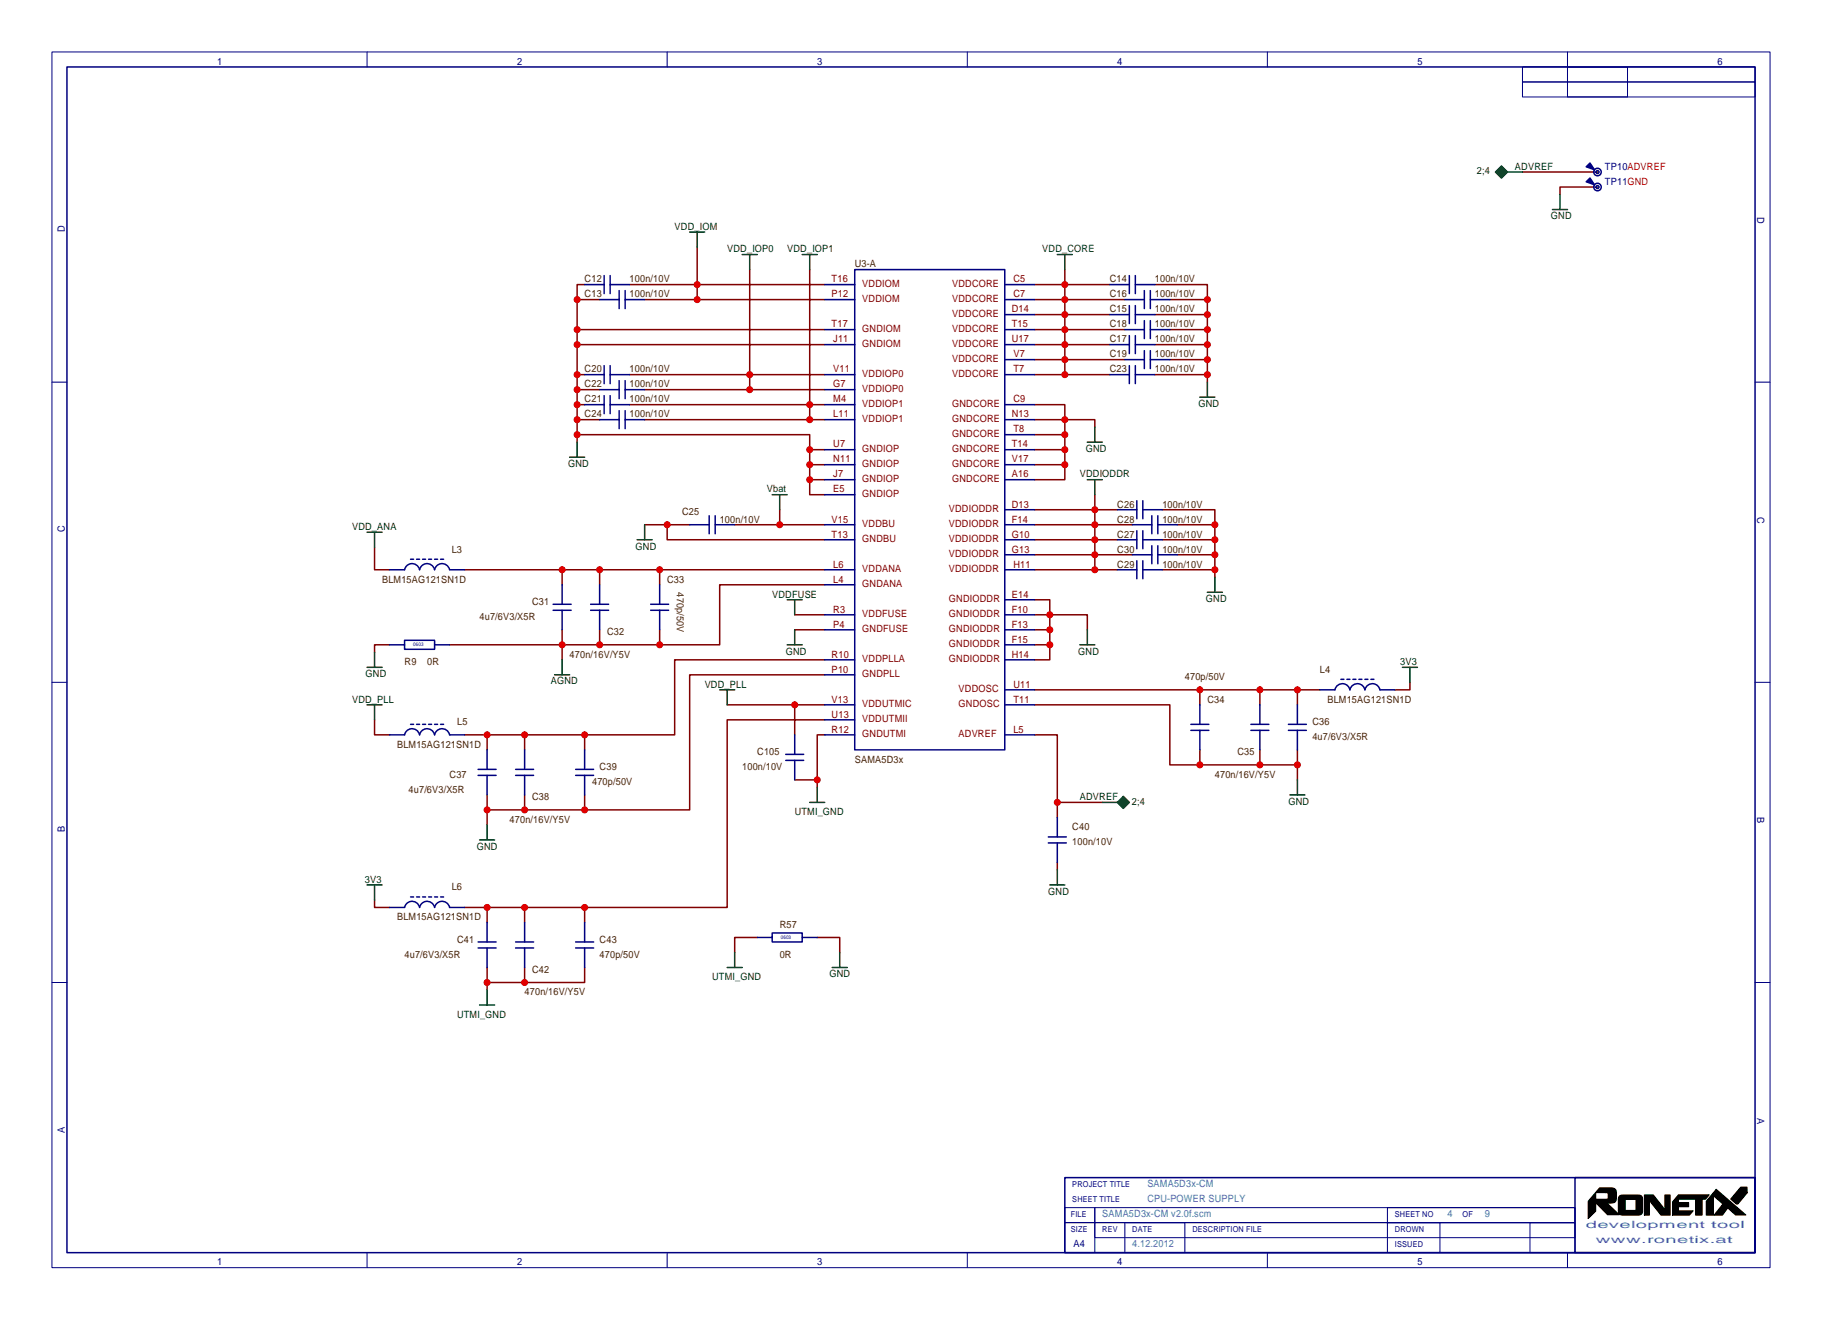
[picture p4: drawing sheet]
<svg xmlns="http://www.w3.org/2000/svg" width="308mm" height="223mm" viewBox="0 0 308 223" stroke-linecap="round" stroke-linejoin="round" font-family="sans-serif">
<g fill="none" stroke="#800000" stroke-width=".25">
<path d="M257.7 29.1h12.7M270.4 31.7h-6.3v1.2M97.7 50.7v20.3M97.7 55.8h41.9M97.7 58.3h41.9M97.7 50.7h3.8M99 48.2h-1.3v2.5M106.6 48.2h33M109.1 50.7h30.5M118 41.8v8.9M126.9 45.6v20.3M137.1 45.6v25.4"/>
<path d="M175.2 55.8h15.2M175.2 58.3h12.7M175.2 48.2h12.7M175.2 50.7h15.2M175.2 53.2h12.7M180.2 45.6v17.8M195.5 48.2h8.9v2.5M195.5 58.3h8.9M195.5 53.2h8.9M198 55.8h6.4M198 50.7h6.4M204.4 50.7v12.7"/>
<path d="M97.7 71v2.6h39.4v2.5M97.7 73.6v1.2M97.7 68.5h1.3M97.7 71h3.8M97.7 63.4h1.3M97.7 65.9h3.8M106.6 68.5h33M106.6 63.4h33M109.1 71h30.5M109.1 65.9h30.5M137.1 76.1v5.1M137.1 76.1h2.5"/>
<path d="M137.1 78.6h2.5M175.2 68.5h5v2.5h-5M175.2 76.1h5M175.2 78.6h5M175.2 63.4h12.7M175.2 73.6h5M175.2 60.9h15.2M180.2 78.6v2.6h-5M185.3 72.3v-1.3h-5.1v7.6M195.5 63.4h8.9M198 60.9h6.4M204.4 63.4v1.3"/>
<path d="M63.4 92.6v3.8h2.5M78.6 96.4h61M95.2 96.4v2.6M101.5 96.4v2.6M109.1 88.8h7.6M111.7 96.4v2.6M112.9 88.8v2.5h26.7M124.4 88.8h15.2M132 86.3v2.5M137.1 81.2v2.5h2.5M137.1 81.2h2.5M139.6 99h-17.8v10.1h-10.1"/>
<path d="M175.2 88.8h16.5M175.2 96.4h13.9M175.2 93.9h16.5M175.2 91.3h13.9M175.2 86.3h13.9M185.3 83.7v12.7M196.8 86.3h8.8v2.5M196.8 96.4h8.8M196.8 91.3h8.8M199.3 88.8h6.3M199.3 93.9h6.3M205.6 91.3v5.1"/>
<path d="M205.6 88.8v2.5M205.6 96.4v1.3M65.9 109.1h-2.5v1.3M76.1 109.1h35.6M95.2 106.6v5.1M101.5 106.6v2.5M111.7 106.6v2.5M123.1 119.3h16.5M134.5 106.6h5.1M134.5 104h5.1M134.5 119.3v5.1M139.6 114.2h-22.9v22.9h-17.7"/>
<path d="M139.6 111.7h-25.4v12.7h-15.2M175.2 119.3h22.8v10.1h5.1M175.2 101.5h2.5v2.5h-2.5M175.2 106.6h2.5M175.2 109.1h2.5M175.2 116.7h27.9M177.7 109.1v2.6h-2.5M184.1 106.6v-2.6h-6.4v5.1M203.1 116.7h16.5M203.1 116.7v2.6M213.3 116.7v2.6M219.6 116.7v2.6"/>
<path d="M219.6 116.7h3.8M238.7 115.5v1.2h-2.6M63.4 121.8v2.6h2.5M78.6 124.4h20.4M82.5 124.4v2.5M82.5 134.5v5.1M82.5 137.1h16.5M88.8 124.4v2.5M88.8 134.5v2.6M99 124.4v2.5M99 134.5v2.6M134.5 132h3.8"/>
<path d="M138.3 132v1.3M139.6 124.4h-1.3v7.6M139.6 121.8h-16.5v31.8h-24.1M175.2 124.4h3.8v11.4M179 135.8v2.5M179 135.8h7.6M203.1 129.4h16.5M203.1 126.9v2.5M213.3 126.9v2.5M219.6 126.9v5.1M63.4 152.3v1.3h2.5M78.6 153.6h20.4"/>
<path d="M82.5 153.6v2.5M88.8 153.6v2.5M99 153.6v2.5M128.2 158.7h-3.8v2.5M138.3 158.7h3.8v2.5M179 146v1.2M82.5 163.7v3.8M82.5 166.3h6.3M88.8 163.7v2.6M99 163.7v2.6h-10.2"/>
</g>
<g fill="#000" stroke="#000" stroke-width=".17">
<path d="M270.8 201h2.1l.6 .3 .1 .4v1.2l-.1 .4-.5 .3h-1.2l.4 .2 1.9 1.8h-2l-2-2.2v1.6l-1.3 1.2v-2.9zM270.1 201.8v1.2l1.8-.1 .3-.1v-.7l-.1-.2z" fill-rule="evenodd"/>
<path d="M274.1 202.4l.6-.2h2.6l.5 .2 .3 .6v2l-.2 .4-.6 .2h-2.6l-.5-.1-.3-.6v-2zM275.1 203v1.8h1.8v-1.8z" fill-rule="evenodd"/>
<path d="M278.4 202.2h1.5l1.6 2.1 .4 .8-.1-2.9h.9v3.4h-1.5l-1.8-2.1-.3-.7 .1 2.8h-.9z" fill-rule="evenodd"/>
<path d="M284.1 202.2h5.2l-.6 .8h-.6v2.6h-1.1v-2.6l-2.9-.1v.6h1.7v.7h-1.7v.7h2.5l-.6 .7h-2.9v-2.2z" fill-rule="evenodd"/>
<path d="M290.5 201.3l5 4.3h-1.7l-1.3-1.2-.9 1.2h-1.5l1.4-1.7 .2-.1-1.7-1.4v3.2h-1.2v-2.3z" fill-rule="evenodd"/>
<path d="M294.7 200.9h1v1l-1.4 1.8-.3 .1-1.1-.9z" fill-rule="evenodd"/>
</g>
<g fill="#e30000" stroke="#e30000" stroke-width=".17">
<circle cx="180.2" cy="48.2" r=".51"/>
<circle cx="180.2" cy="50.7" r=".51"/>
<circle cx="180.2" cy="53.2" r=".51"/>
<circle cx="180.2" cy="55.8" r=".51"/>
<circle cx="180.2" cy="58.3" r=".51"/>
<circle cx="180.2" cy="60.9" r=".51"/>
<circle cx="180.2" cy="63.4" r=".51"/>
<circle cx="204.4" cy="63.4" r=".51"/>
<circle cx="177.7" cy="104" r=".51"/>
<circle cx="180.2" cy="78.6" r=".51"/>
<circle cx="180.2" cy="73.6" r=".51"/>
<circle cx="177.7" cy="109.1" r=".51"/>
<circle cx="204.4" cy="50.7" r=".51"/>
<circle cx="204.4" cy="53.2" r=".51"/>
<circle cx="204.4" cy="55.8" r=".51"/>
<circle cx="204.4" cy="58.3" r=".51"/>
<circle cx="204.4" cy="60.9" r=".51"/>
<circle cx="185.3" cy="88.8" r=".51"/>
<circle cx="205.6" cy="88.8" r=".51"/>
<circle cx="185.3" cy="86.3" r=".51"/>
<circle cx="205.6" cy="96.4" r=".51"/>
<circle cx="180.2" cy="71" r=".51"/>
<circle cx="180.2" cy="76.1" r=".51"/>
<circle cx="205.6" cy="93.9" r=".51"/>
<circle cx="205.6" cy="91.3" r=".51"/>
<circle cx="185.3" cy="91.3" r=".51"/>
<circle cx="185.3" cy="93.9" r=".51"/>
<circle cx="185.3" cy="96.4" r=".51"/>
<circle cx="177.7" cy="106.6" r=".51"/>
<circle cx="219.6" cy="116.7" r=".51"/>
<circle cx="219.6" cy="129.4" r=".51"/>
<circle cx="213.3" cy="116.7" r=".51"/>
<circle cx="213.3" cy="129.4" r=".51"/>
<circle cx="203.1" cy="129.4" r=".51"/>
<circle cx="203.1" cy="116.7" r=".51"/>
<circle cx="179" cy="135.8" r=".51"/>
<circle cx="97.7" cy="63.4" r=".51"/>
<circle cx="97.7" cy="65.9" r=".51"/>
<circle cx="97.7" cy="58.3" r=".51"/>
<circle cx="97.7" cy="55.8" r=".51"/>
<circle cx="97.7" cy="50.7" r=".51"/>
<circle cx="97.7" cy="71" r=".51"/>
<circle cx="97.7" cy="68.5" r=".51"/>
<circle cx="97.7" cy="73.6" r=".51"/>
<circle cx="118" cy="48.2" r=".51"/>
<circle cx="137.1" cy="78.6" r=".51"/>
<circle cx="137.1" cy="81.2" r=".51"/>
<circle cx="137.1" cy="76.1" r=".51"/>
<circle cx="118" cy="50.7" r=".51"/>
<circle cx="95.2" cy="109.1" r=".51"/>
<circle cx="132" cy="88.8" r=".51"/>
<circle cx="112.9" cy="88.8" r=".51"/>
<circle cx="95.2" cy="96.4" r=".51"/>
<circle cx="101.5" cy="96.4" r=".51"/>
<circle cx="101.5" cy="109.1" r=".51"/>
<circle cx="111.7" cy="109.1" r=".51"/>
<circle cx="111.7" cy="96.4" r=".51"/>
<circle cx="99" cy="153.6" r=".51"/>
<circle cx="88.8" cy="166.3" r=".51"/>
<circle cx="88.8" cy="153.6" r=".51"/>
<circle cx="82.5" cy="166.3" r=".51"/>
<circle cx="99" cy="137.1" r=".51"/>
<circle cx="99" cy="124.4" r=".51"/>
<circle cx="88.8" cy="137.1" r=".51"/>
<circle cx="88.8" cy="124.4" r=".51"/>
<circle cx="82.5" cy="137.1" r=".51"/>
<circle cx="82.5" cy="124.4" r=".51"/>
<circle cx="126.9" cy="65.9" r=".51"/>
<circle cx="126.9" cy="63.4" r=".51"/>
<circle cx="137.1" cy="71" r=".51"/>
<circle cx="137.1" cy="68.5" r=".51"/>
<circle cx="138.3" cy="132" r=".51"/>
<circle cx="134.5" cy="119.3" r=".51"/>
<circle cx="82.5" cy="153.6" r=".51"/>
</g>
<g fill="none" stroke="#000080" stroke-width=".25">
<path d="M11.3 11.3h285.8v200.7h-285.8zM99 48.2h3.3M101.5 50.7h3.3M102.3 46.6v3.1M103.3 48.2h3.3M103.3 46.6v3.1M104.8 49.2v3M105.8 50.7h3.3M105.8 49.2v3M139.6 48.2h5.1M139.6 50.7h5.1M139.6 55.8h5.1"/>
<path d="M139.6 58.3h5.1M144.7 45.6h25.4v81.3h-25.4zM170.1 48.2h5.1M170.1 50.7h5.1M170.1 53.2h5.1M170.1 55.8h5.1M170.1 58.3h5.1M187.9 48.2h3.3M187.9 53.2h3.3M187.9 58.3h3.3M190.4 50.7h3.3M190.4 55.8h3.3"/>
<path d="M191.2 46.6v3.1M191.2 51.7v3.1M191.2 56.8v3M192.2 48.2h3.3M192.2 46.6v3.1M192.2 51.7v3.1M192.2 56.8v3M192.2 53.2h3.3M192.2 58.3h3.3M193.7 49.2v3M193.7 54.3v3M193.7 59.3v3.1"/>
<path d="M194.7 50.7h3.3M194.7 49.2v3M194.7 54.3v3M194.7 59.3v3.1M194.7 55.8h3.3M99 63.4h3.3M99 68.5h3.3M101.5 65.9h3.3M101.5 71h3.3M102.3 61.9v3M102.3 67v3M103.3 63.4h3.3"/>
<path d="M103.3 61.9v3M103.3 67v3M103.3 68.5h3.3M104.8 64.4v3.1M104.8 69.5v3M105.8 64.4v3.1M105.8 69.5v3M105.8 65.9h3.3M105.8 71h3.3M139.6 63.4h5.1M139.6 65.9h5.1M139.6 68.5h5.1"/>
<path d="M139.6 71h5.1M139.6 76.1h5.1M139.6 78.6h5.1M170.1 60.9h5.1M170.1 63.4h5.1M170.1 68.5h5.1M170.1 71h5.1M170.1 73.6h5.1M170.1 76.1h5.1M170.1 78.6h5.1M187.9 63.4h3.3M190.4 60.9h3.3"/>
<path d="M191.2 61.9v3M192.2 61.9v3M192.2 63.4h3.3M194.7 60.9h3.3M65.9 96.4h2.6a1.3 1.3 0 0 1 1.3-1 1.3 1.3 0 0 1 1.2 1 1.3 1.3 0 0 1 1.3-1 1.3 1.3 0 0 1 1.3 1 1.3 1.3 0 0 1 1.2-1 1.3 1.3 0 0 1 1.3 1h2.5M95.2 99v3.3M101.5 99v3.3M111.7 99v3.3M116.7 88.8h3.3M120 87.3v3M121.1 88.8h3.3M121.1 87.3v3"/>
<path d="M139.6 96.4h5.1M139.6 88.8h5.1M139.6 91.3h5.1M139.6 81.2h5.1M139.6 83.7h5.1M139.6 99h5.1M170.1 96.4h5.1M170.1 88.8h5.1M170.1 86.3h5.1M170.1 91.3h5.1M170.1 93.9h5.1M170.1 81.2h5.1"/>
<path d="M189.1 96.4h3.3M189.1 86.3h3.3M189.1 91.3h3.3M191.7 88.8h3.3M191.7 93.9h3.3M192.4 84.7v3.1M192.4 89.8v3.1M192.4 94.9v3M193.5 96.4h3.3M193.5 86.3h3.3M193.5 84.7v3.1M193.5 89.8v3.1"/>
<path d="M193.5 94.9v3M193.5 91.3h3.3M195 87.3v3M195 92.4v3M196 88.8h3.3M196 87.3v3M196 92.4v3M196 93.9h3.3M65.9 109.1h2.6v-.7h5.1v.7h2.5M68.5 109.1v.8h5.1v-.8M93.6 102.3h3.1M93.6 103.3h3.1"/>
<path d="M95.2 103.3v3.3M100 102.3h3M100 103.3h3M101.5 103.3v3.3M110.1 102.3h3.1M110.1 103.3h3.1M111.7 103.3v3.3M139.6 104h5.1M139.6 106.6h5.1M139.6 119.3h5.1M139.6 111.7h5.1M139.6 114.2h5.1"/>
<path d="M170.1 116.7h5.1M170.1 104h5.1M170.1 106.6h5.1M170.1 119.3h5.1M170.1 101.5h5.1M170.1 109.1h5.1M170.1 111.7h5.1M203.1 119.3v3.3M213.3 119.3v3.3M219.6 119.3v3.3M223.4 116.7h2.6a1.3 1.3 0 0 1 1.2-1 1.3 1.3 0 0 1 1.3 1 1.3 1.3 0 0 1 1.3-1 1.3 1.3 0 0 1 1.2 1 1.3 1.3 0 0 1 1.3-1 1.3 1.3 0 0 1 1.3 1h2.5M65.9 124.4h2.6a1.3 1.3 0 0 1 1.3-1.1 1.3 1.3 0 0 1 1.2 1.1 1.3 1.3 0 0 1 1.3-1.1 1.3 1.3 0 0 1 1.3 1.1 1.3 1.3 0 0 1 1.2-1.1 1.3 1.3 0 0 1 1.3 1.1h2.5"/>
<path d="M80.9 130.2h3.1M80.9 131.2h3.1M82.5 126.9v3.3M82.5 131.2v3.3M87.3 130.2h3M87.3 131.2h3M88.8 126.9v3.3M88.8 131.2v3.3M97.4 130.2h3.1M97.4 131.2h3.1M99 126.9v3.3M99 131.2v3.3"/>
<path d="M133 127.7h3M133 128.7h3M134.5 124.4v3.3M134.5 128.7v3.3M139.6 124.4h5.1M139.6 121.8h5.1M170.1 124.4h5.1M179 138.3v3.3M201.6 122.6h3M201.6 123.6h3M203.1 123.6v3.3M211.7 122.6h3.1"/>
<path d="M211.7 123.6h3.1M213.3 123.6v3.3M218.1 122.6h3M218.1 123.6h3M219.6 123.6v3.3M65.9 153.6h2.6a1.3 1.3 0 0 1 1.3-1.1 1.3 1.3 0 0 1 1.2 1.1 1.3 1.3 0 0 1 1.3-1.1 1.3 1.3 0 0 1 1.3 1.1 1.3 1.3 0 0 1 1.2-1.1 1.3 1.3 0 0 1 1.3 1.1h2.5M80.9 159.4h3.1M82.5 156.1v3.3M87.3 159.4h3M88.8 156.1v3.3M97.4 159.4h3.1M99 156.1v3.3"/>
<path d="M128.2 158.7h2.5v-.8h5.1v.8h2.5M130.7 158.7v.7h5.1v-.7M177.4 141.6h3.1M177.4 142.7h3.1M179 142.7v3.3M80.9 160.4h3.1M82.5 160.4v3.3M87.3 160.4h3M88.8 160.4v3.3M97.4 160.4h3.1M99 160.4v3.3M180.2 199.3h116.9v12.7h-116.9z"/>
<path d="M266.6 199.3h30.5v12.7h-30.5z"/>
<circle cx="270.4" cy="31.7" r=".64"/>
<circle cx="270.4" cy="29.1" r=".64"/>
<circle cx="270.4" cy="29.1" r=".25"/>
<circle cx="270.4" cy="31.7" r=".25"/>
</g>
<g fill="none" stroke="#000080" stroke-width=".17">
<path d="M8.8 8.8h290.8v205.7h-290.8zM62.1 8.8v2.5M112.9 8.8v2.5M163.7 8.8v2.5M214.5 8.8v2.5M257.7 11.3h39.4v2.6h-39.4zM257.7 13.9h39.4v2.5h-39.4zM265.3 11.3h10.2v5.1h-10.2zM265.3 8.8v2.5M8.8 64.7h2.5M297.1 64.7h2.5M8.8 115.5h2.5"/>
<path d="M297.1 115.5h2.5M8.8 166.3h2.5M297.1 166.3h2.5M62.1 212v2.5M112.9 212v2.5M163.7 212v2.5M180.2 206.9h5.1v5.1h-5.1zM180.2 204.4h5.1v2.5h-5.1zM185.3 206.9h81.3v2.6h-81.3zM185.3 204.4h81.3v2.5h-81.3zM190.4 206.9h10.2v5.1h-10.2zM214.5 212v2.5"/>
<path d="M234.9 204.4h31.7v2.5h-31.7zM234.9 206.9h8.8v5.1h-8.8zM259 206.9h7.6v5.1h-7.6zM265.3 212v2.5"/>
</g>
<g fill="none" stroke="#004700" stroke-width=".25">
<path d="M116.7 39.3h2.6M118 39.3v2.5M255.2 29.1h2.5M262.8 35.5h2.5M264.1 32.9v2.6M125.6 43.1h2.6M126.9 43.1v2.5M135.8 43.1h2.5M137.1 43.1v2.5M179 43.1h2.5M180.2 43.1v2.5M96.4 77.4h2.6"/>
<path d="M97.7 74.8v2.6M184.1 74.8h2.5M185.3 72.3v2.5M203.1 67.2h2.5M204.4 64.7v2.5M62.1 90.1h2.6M63.4 90.1v2.5M107.9 91.3h2.5M109.1 88.8v2.5M130.7 83.7h2.6M132 83.7v2.6M184.1 81.2h2.5"/>
<path d="M185.3 81.2v2.5M205.6 97.7v2.5M62.1 112.9h2.6M62.1 119.3h2.6M63.4 110.4v2.5M63.4 119.3v2.5M93.9 114.2h2.5M95.2 111.7v2.5M121.8 116.7h2.6M123.1 116.7v2.6M133.3 101.5h2.5M133.3 109.1h2.5"/>
<path d="M134.5 101.5v2.5M134.5 106.6v2.5M182.8 109.1h2.5M184.1 106.6v2.5M204.4 100.2h2.5M237.4 112.9h2.5M238.7 112.9v2.6M82.5 139.6v2.5M137.1 135.8h2.5M138.3 133.3v2.5M186.6 135.8h2.5M218.3 134.5h2.6"/>
<path d="M219.6 132v2.5M62.1 149.8h2.6M63.4 149.8v2.5M81.2 142.1h2.5M177.7 149.8h2.5M179 147.2v2.6M81.2 170.1h2.5M82.5 167.5v2.6M123.1 163.7h2.5M124.4 161.2v2.5M140.9 163.7h2.5M142.1 161.2v2.5"/>
</g>
<g fill="#004700" stroke="#004700" stroke-width=".25">
<path d="M189.1 135.8l1-1 1.1 1-1.1 1z" fill-rule="evenodd"/>
<path d="M254.2 28.1l1 1-1 1-1.1-1z" fill-rule="evenodd"/>
</g>
<path d="M75.1 94.6h-5.6M227 115h5.6M75.1 122.6h-5.6M75.1 151.8h-5.6" fill="none" stroke="#000080" stroke-width=".25" stroke-dasharray=".5 .5"/>
<g fill="#000080" stroke="#000080" stroke-width=".25">
<path d="M268.5 28.2l.6-.6 .8 1.1z"/>
<path d="M268.5 30.8l.6-.7 .8 1.2z"/>
</g>
<g font-size="1.7" fill="#000080">
<text x="36.7" y="11">1</text>
<text x="87.5" y="11">2</text>
<text x="138.3" y="11">3</text>
<text x="189.1" y="11">4</text>
<text x="239.9" y="11">5</text>
<text x="290.7" y="11">6</text>
<text x="271.7" y="28.7">TP10ADVREF</text>
<text x="271.7" y="31.3">TP11GND</text>
<text x="11" y="39.3" transform="rotate(-90 11 39.3)">D</text>
<text x="297.5" y="36.7" transform="rotate(90 297.5 36.7)">D</text>
<text x="297.5" y="87.5" transform="rotate(90 297.5 87.5)">C</text>
<text x="11" y="90.1" transform="rotate(-90 11 90.1)">C</text>
<text x="11" y="140.9" transform="rotate(-90 11 140.9)">B</text>
<text x="297.5" y="138.3" transform="rotate(90 297.5 138.3)">B</text>
<text x="11" y="191.7" transform="rotate(-90 11 191.7)">A</text>
<text x="297.5" y="189.1" transform="rotate(90 297.5 189.1)">A</text>
<text x="36.7" y="214.2">1</text>
<text x="87.5" y="214.2">2</text>
<text x="138.3" y="214.2">3</text>
<text x="181.7" y="211.1">A4</text>
<text x="189.1" y="214.2">4</text>
<text x="239.9" y="214.2">5</text>
<text x="290.7" y="214.2">6</text>
</g>
<g font-size="1.7" fill="#004700">
<text x="250" y="29.5">2;4</text>
<text x="256.4" y="28.7">ADVREF</text>
<text x="114.2" y="38.9">VDD_IOM</text>
<text x="262.5" y="37.1">GND</text>
<text x="123.1" y="42.7">VDD_IOP0</text>
<text x="133.3" y="42.7">VDD_IOP1</text>
<text x="176.4" y="42.7">VDD_CORE</text>
<text x="202.8" y="68.9">GND</text>
<text x="183.8" y="76.5">GND</text>
<text x="96.2" y="79">GND</text>
<text x="129.8" y="83.3">Vbat</text>
<text x="182.8" y="80.8">VDDIODDR</text>
<text x="59.6" y="89.7">VDD_ANA</text>
<text x="107.6" y="93">GND</text>
<text x="130.7" y="101.1">VDDFUSE</text>
<text x="204.1" y="101.9">GND</text>
<text x="133" y="110.8">GND</text>
<text x="182.5" y="110.8">GND</text>
<text x="237" y="112.6">3V3</text>
<text x="59.6" y="118.9">VDD_PLL</text>
<text x="61.9" y="114.6">GND</text>
<text x="93.2" y="115.7">AGND</text>
<text x="119.3" y="116.4">VDD_PLL</text>
<text x="134.5" y="138">UTMI_GND</text>
<text x="182.8" y="135.4">ADVREF</text>
<text x="191.6" y="136.2">2;4</text>
<text x="218.1" y="136.2">GND</text>
<text x="80.7" y="143.8">GND</text>
<text x="61.8" y="149.4">3V3</text>
<text x="177.4" y="151.4">GND</text>
<text x="120.6" y="165.9">UTMI_GND</text>
<text x="140.4" y="165.4">GND</text>
<text x="77.4" y="172.2">UTMI_GND</text>
</g>
<g font-size="1.7" fill="#472400">
<text x="99" y="47.8">C12</text>
<text x="106.6" y="47.8">100n/10V</text>
<text x="144.7" y="45.2">U3-A</text>
<text x="187.9" y="47.8">C14</text>
<text x="195.5" y="47.8">100n/10V</text>
<text x="99" y="50.3">C13</text>
<text x="106.6" y="50.3">100n/10V</text>
<text x="187.9" y="50.3">C16</text>
<text x="187.9" y="52.9">C15</text>
<text x="195.5" y="50.3">100n/10V</text>
<text x="195.5" y="52.9">100n/10V</text>
<text x="187.9" y="55.4">C18</text>
<text x="187.9" y="57.9">C17</text>
<text x="195.5" y="55.4">100n/10V</text>
<text x="195.5" y="57.9">100n/10V</text>
<text x="99" y="63">C20</text>
<text x="99" y="65.6">C22</text>
<text x="106.6" y="63">100n/10V</text>
<text x="106.6" y="65.6">100n/10V</text>
<text x="187.9" y="60.5">C19</text>
<text x="187.9" y="63">C23</text>
<text x="195.5" y="60.5">100n/10V</text>
<text x="195.5" y="63">100n/10V</text>
<text x="99" y="68.1">C21</text>
<text x="99" y="70.6">C24</text>
<text x="106.6" y="68.1">100n/10V</text>
<text x="106.6" y="70.6">100n/10V</text>
<text x="115.5" y="87.2">C25</text>
<text x="121.8" y="88.4">100n/10V</text>
<text x="189.1" y="85.9">C26</text>
<text x="189.1" y="88.4">C28</text>
<text x="196.8" y="85.9">100n/10V</text>
<text x="196.8" y="88.4">100n/10V</text>
<text x="76.5" y="93.5">L3</text>
<text x="189.1" y="91">C27</text>
<text x="189.1" y="93.5">C30</text>
<text x="196.8" y="91">100n/10V</text>
<text x="196.8" y="93.5">100n/10V</text>
<text x="64.7" y="98.6">BLM15AG121SN1D</text>
<text x="112.9" y="98.6">C33</text>
<text x="114.6" y="100.2" transform="rotate(90 114.6 100.2)">470p/50V</text>
<text x="189.1" y="96">C29</text>
<text x="196.8" y="96">100n/10V</text>
<text x="81.2" y="104.9">4u7/6V3/X5R</text>
<text x="90.1" y="102.4">C31</text>
<text x="102.8" y="107.5">C32</text>
<text x="68.5" y="112.6">R9</text>
<text x="72.3" y="112.6">0R</text>
<text x="96.4" y="111.3">470n/16V/Y5V</text>
<text x="223.4" y="113.8">L4</text>
<text x="200.6" y="115.1">470p/50V</text>
<text x="204.4" y="118.9">C34</text>
<text x="224.7" y="118.9">BLM15AG121SN1D</text>
<text x="77.4" y="122.7">L5</text>
<text x="222.2" y="122.7">C36</text>
<text x="222.2" y="125.3">4u7/6V3/X5R</text>
<text x="67.2" y="126.5">BLM15AG121SN1D</text>
<text x="76.1" y="131.6">C37</text>
<text x="101.5" y="130.3">C39</text>
<text x="125.6" y="130.3">100n/10V</text>
<text x="128.2" y="127.8">C105</text>
<text x="144.7" y="129.1">SAMA5D3x</text>
<text x="205.6" y="131.6">470n/16V/Y5V</text>
<text x="209.5" y="127.8">C35</text>
<text x="69.2" y="134.1">4u7/6V3/X5R</text>
<text x="90.1" y="135.4">C38</text>
<text x="100.2" y="132.9">470p/50V</text>
<text x="86.3" y="139.2">470n/16V/Y5V</text>
<text x="181.5" y="140.5">C40</text>
<text x="181.5" y="143">100n/10V</text>
<text x="67.2" y="155.7">BLM15AG121SN1D</text>
<text x="76.5" y="150.7">L6</text>
<text x="77.4" y="159.5">C41</text>
<text x="101.5" y="159.5">C43</text>
<text x="132" y="157">R57</text>
<text x="68.5" y="162.1">4u7/6V3/X5R</text>
<text x="90.1" y="164.6">C42</text>
<text x="101.5" y="162.1">470p/50V</text>
<text x="132" y="162.1">0R</text>
<text x="88.8" y="168.4">470n/16V/Y5V</text>
</g>
<g font-size="1.7" fill="#800000">
<text x="140.8" y="47.8">T16</text>
<text x="171.5" y="47.8">C5</text>
<text x="140.8" y="50.3">P12</text>
<text x="146" y="51.1">VDDIOM</text>
<text x="146" y="48.5">VDDIOM</text>
<text x="161.2" y="48.5">VDDCORE</text>
<text x="161.2" y="51.1">VDDCORE</text>
<text x="161.2" y="53.6">VDDCORE</text>
<text x="171.3" y="52.9">D14</text>
<text x="171.5" y="50.3">C7</text>
<text x="140.8" y="55.4">T17</text>
<text x="141.1" y="57.9">J11</text>
<text x="146" y="58.7">GNDIOM</text>
<text x="146" y="56.2">GNDIOM</text>
<text x="161.2" y="56.2">VDDCORE</text>
<text x="161.2" y="58.7">VDDCORE</text>
<text x="171.3" y="55.4">T15</text>
<text x="171.3" y="57.9">U17</text>
<text x="141.1" y="65.6">G7</text>
<text x="141.1" y="63">V11</text>
<text x="146" y="63.8">VDDIOP0</text>
<text x="161.2" y="61.2">VDDCORE</text>
<text x="161.2" y="63.8">VDDCORE</text>
<text x="171.5" y="60.5">V7</text>
<text x="171.5" y="63">T7</text>
<text x="141.1" y="70.6">L11</text>
<text x="141.1" y="68.1">M4</text>
<text x="146" y="66.3">VDDIOP0</text>
<text x="146" y="71.4">VDDIOP1</text>
<text x="146" y="68.9">VDDIOP1</text>
<text x="161.2" y="68.9">GNDCORE</text>
<text x="161.2" y="71.4">GNDCORE</text>
<text x="171.3" y="70.6">N13</text>
<text x="171.5" y="68.1">C9</text>
<text x="141.1" y="75.7">U7</text>
<text x="146" y="76.5">GNDIOP</text>
<text x="161.2" y="73.9">GNDCORE</text>
<text x="161.2" y="76.5">GNDCORE</text>
<text x="171.3" y="75.7">T14</text>
<text x="171.5" y="73.2">T8</text>
<text x="141.1" y="83.3">E5</text>
<text x="141.1" y="80.8">J7</text>
<text x="141.1" y="78.3">N11</text>
<text x="146" y="81.6">GNDIOP</text>
<text x="146" y="79">GNDIOP</text>
<text x="161.2" y="79">GNDCORE</text>
<text x="161.2" y="81.6">GNDCORE</text>
<text x="171.3" y="78.3">V17</text>
<text x="171.3" y="80.8">A16</text>
<text x="140.8" y="88.4">V15</text>
<text x="146" y="84.1">GNDIOP</text>
<text x="146" y="89.2">VDDBU</text>
<text x="160.6" y="86.6">VDDIODDR</text>
<text x="160.6" y="89.2">VDDIODDR</text>
<text x="171.3" y="85.9">D13</text>
<text x="171.3" y="88.4">F14</text>
<text x="140.8" y="91">T13</text>
<text x="146" y="91.7">GNDBU</text>
<text x="160.6" y="91.7">VDDIODDR</text>
<text x="160.6" y="94.3">VDDIODDR</text>
<text x="171.3" y="91">G10</text>
<text x="171.3" y="93.5">G13</text>
<text x="141.1" y="96">L6</text>
<text x="141.1" y="98.6">L4</text>
<text x="146" y="96.8">VDDANA</text>
<text x="146" y="99.3">GNDANA</text>
<text x="160.6" y="96.8">VDDIODDR</text>
<text x="160.6" y="101.9">GNDIODDR</text>
<text x="171.3" y="101.1">E14</text>
<text x="171.5" y="96">H11</text>
<text x="141.1" y="103.7">R3</text>
<text x="141.1" y="106.2">P4</text>
<text x="146" y="104.4">VDDFUSE</text>
<text x="146" y="107">GNDFUSE</text>
<text x="160.6" y="104.4">GNDIODDR</text>
<text x="160.6" y="107">GNDIODDR</text>
<text x="171.3" y="103.7">F10</text>
<text x="171.3" y="106.2">F13</text>
<text x="140.8" y="111.3">R10</text>
<text x="140.8" y="113.8">P10</text>
<text x="146" y="112">VDDPLLA</text>
<text x="160.6" y="109.5">GNDIODDR</text>
<text x="160.6" y="112">GNDIODDR</text>
<text x="171.3" y="108.7">F15</text>
<text x="171.3" y="111.3">H14</text>
<text x="140.8" y="118.9">V13</text>
<text x="146" y="114.6">GNDPLL</text>
<text x="146" y="119.7">VDDUTMIC</text>
<text x="162.3" y="117.1">VDDOSC</text>
<text x="162.3" y="119.7">GNDOSC</text>
<text x="171.5" y="116.4">U11</text>
<text x="171.5" y="118.9">T11</text>
<text x="140.8" y="121.4">U13</text>
<text x="140.8" y="124">R12</text>
<text x="146" y="122.2">VDDUTMII</text>
<text x="146" y="124.7">GNDUTMI</text>
<text x="162.3" y="124.7">ADVREF</text>
<text x="171.5" y="124">L5</text>
</g>
<g font-size="1.7" fill="#0d7af2">
<text x="194.2" y="200.9">SAMA5D3x-CM</text>
<text x="194.2" y="203.5">CPU-POWER SUPPLY</text>
<text x="186.6" y="206">SAMA5D3x-CM v2.0f.scm</text>
<text x="245" y="206">4</text>
<text x="251.4" y="206">9</text>
<text x="268.4" y="207.8">development tool</text>
<text x="191.7" y="211.1">4.12.2012</text>
<text x="270.1" y="210.3">www.ronetix.at</text>
</g>
<g font-size="1.4" fill="#000080">
<text x="181.5" y="203.4">SHEET TITLE</text>
<text x="181.5" y="200.9">PROJECT TITLE</text>
<text x="181.3" y="208.5">SIZE</text>
<text x="181.3" y="206">FILE</text>
<text x="186.6" y="208.5">REV</text>
<text x="191.7" y="208.5">DATE</text>
<text x="201.8" y="208.5">DESCRIPTION FILE</text>
<text x="236.1" y="208.5">DROWN</text>
<text x="236.1" y="206">SHEET NO</text>
<text x="247.6" y="206">OF</text>
<text x="236.1" y="211">ISSUED</text>
</g>
<g font-size=".8" fill="#000080">
<text x="70" y="109.3">0603</text>
<text x="132.2" y="158.8">0603</text>
</g>
</svg>
